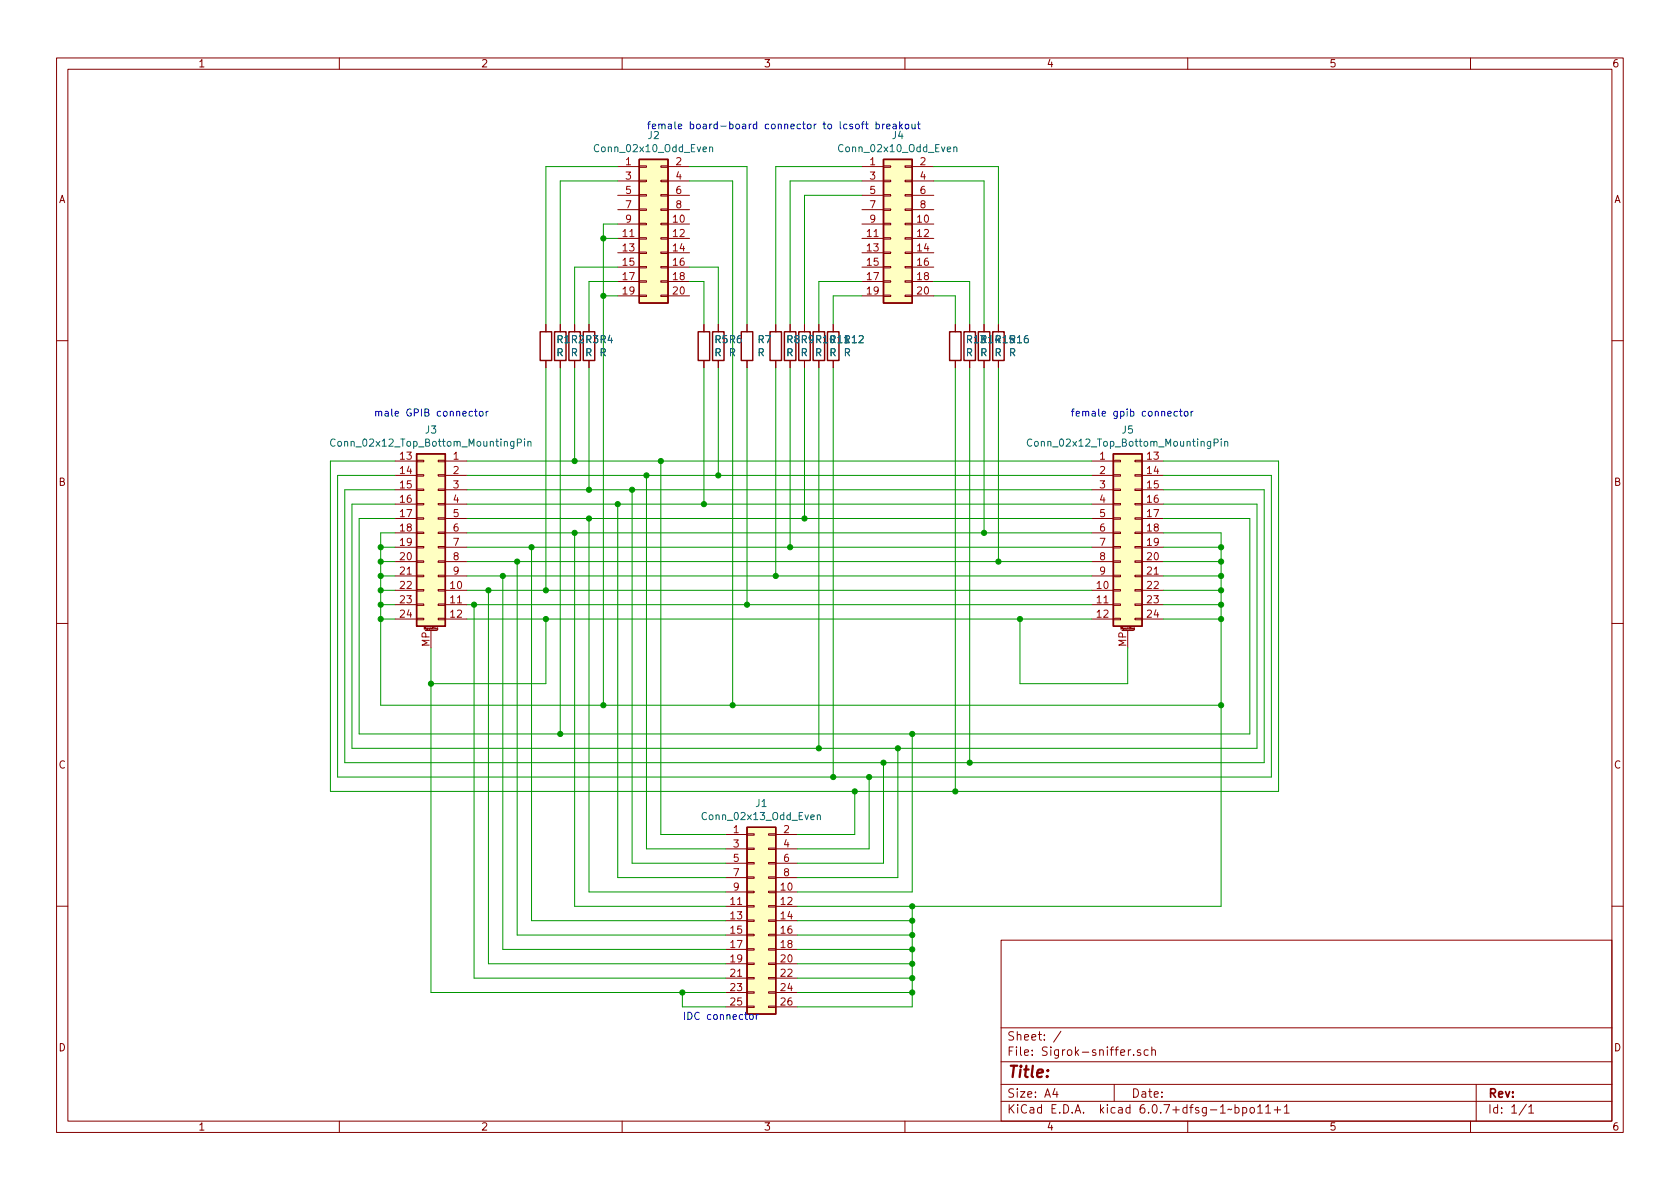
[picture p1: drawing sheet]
<svg xmlns="http://www.w3.org/2000/svg" width="297mm" height="210mm" viewBox="0 0 297 210" stroke-linecap="round" stroke-linejoin="round" font-family="sans-serif">
<g fill="none" stroke="#840000" stroke-width=".18">
<path d="M10 10.2h277v190.1h-277zM12 12.2h273v186.1h-273zM60 10.2v2M110 10.2v2M160 10.2v2M210 10.2v2M260 10.2v2M109.2 29.5h3.8M109.2 39.6h3.8M109.2 32h3.8M109.2 34.5h3.8M109.2 37.1h3.8"/>
<path d="M113 39.5h1.3v.2h-1.3zM113 37h1.3v.2h-1.3zM113 34.4h1.3v.3h-1.3zM113 31.9h1.3v.2h-1.3zM113 29.3h1.3v.3h-1.3zM116.8 39.5h1.3v.2h-1.3zM116.8 37h1.3v.2h-1.3zM116.8 34.4h1.3v.3h-1.3zM116.8 31.9h1.3v.2h-1.3zM116.8 29.3h1.3v.3h-1.3zM118.1 29.5h3.8M118.1 39.6h3.8"/>
<path d="M118.1 32h3.8M118.1 34.5h3.8M118.1 37.1h3.8M152.4 29.5h3.8M152.4 39.6h3.8M152.4 32h3.8M152.4 34.5h3.8M152.4 37.1h3.8M156.2 39.5h1.3v.2h-1.3zM156.2 37h1.3v.2h-1.3zM156.2 34.4h1.3v.3h-1.3zM156.2 31.9h1.3v.2h-1.3z"/>
<path d="M156.2 29.3h1.3v.3h-1.3zM160 39.5h1.3v.2h-1.3zM160 37h1.3v.2h-1.3zM160 34.4h1.3v.3h-1.3zM160 31.9h1.3v.2h-1.3zM160 29.3h1.3v.3h-1.3zM161.3 29.5h3.8M161.3 39.6h3.8M161.3 32h3.8M161.3 34.5h3.8M161.3 37.1h3.8M96.5 57.4v1.3"/>
<path d="M99.1 57.4v1.3M101.6 57.4v1.3M104.1 57.4v1.3M109.2 42.2h3.8M109.2 44.7h3.8M109.2 47.2h3.8M109.2 49.8h3.8M109.2 52.3h3.8M113 52.2h1.3v.2h-1.3zM113 49.7h1.3v.2h-1.3zM113 47.1h1.3v.3h-1.3zM113 44.6h1.3v.2h-1.3z"/>
<path d="M113 42h1.3v.3h-1.3zM116.8 52.2h1.3v.2h-1.3zM116.8 49.7h1.3v.2h-1.3zM116.8 47.1h1.3v.3h-1.3zM116.8 44.6h1.3v.2h-1.3zM116.8 42h1.3v.3h-1.3zM118.1 42.2h3.8M118.1 44.7h3.8M118.1 47.2h3.8M118.1 49.8h3.8M118.1 52.3h3.8M124.5 57.4v1.3"/>
<path d="M127 57.4v1.3M132.1 57.4v1.3M137.2 57.4v1.3M139.7 57.4v1.3M142.2 57.4v1.3M144.8 57.4v1.3M147.3 57.4v1.3M152.4 42.2h3.8M152.4 44.7h3.8M152.4 47.2h3.8M152.4 49.8h3.8M152.4 52.3h3.8"/>
<path d="M156.2 52.2h1.3v.2h-1.3zM156.2 49.7h1.3v.2h-1.3zM156.2 47.1h1.3v.3h-1.3zM156.2 44.6h1.3v.2h-1.3zM156.2 42h1.3v.3h-1.3zM160 52.2h1.3v.2h-1.3zM160 49.7h1.3v.2h-1.3zM160 47.1h1.3v.3h-1.3zM160 44.6h1.3v.2h-1.3zM160 42h1.3v.3h-1.3zM161.3 42.2h3.8M161.3 44.7h3.8"/>
<path d="M161.3 47.2h3.8M161.3 49.8h3.8M161.3 52.3h3.8M168.9 57.4v1.3M171.4 57.4v1.3M174 57.4v1.3M176.5 57.4v1.3M10 60.2h2M96.5 63.7v1.3M99.1 63.7v1.3M101.6 63.7v1.3M104.1 63.7v1.3"/>
<path d="M124.5 63.7v1.3M127 63.7v1.3M132.1 63.7v1.3M137.2 63.7v1.3M139.7 63.7v1.3M142.2 63.7v1.3M144.8 63.7v1.3M147.3 63.7v1.3M168.9 63.7v1.3M171.4 63.7v1.3M174 63.7v1.3M176.5 63.7v1.3"/>
<path d="M285 60.2h2M69.8 81.5h3.9M69.8 84.1h3.9M69.8 86.6h3.9M69.8 89.1h3.9M69.8 91.7h3.9M69.8 94.2h3.9M69.8 96.8h3.9M69.8 99.3h3.9M73.7 99.2h1.2v.2h-1.2zM73.7 96.6h1.2v.3h-1.2zM73.7 94.1h1.2v.3h-1.2z"/>
<path d="M73.7 91.6h1.2v.2h-1.2zM73.7 89h1.2v.3h-1.2zM73.7 86.5h1.2v.2h-1.2zM73.7 83.9h1.2v.3h-1.2zM73.7 81.4h1.2v.3h-1.2zM77.5 99.2h1.2v.2h-1.2zM77.5 96.6h1.2v.3h-1.2zM77.5 94.1h1.2v.3h-1.2zM77.5 91.6h1.2v.2h-1.2zM77.5 89h1.2v.3h-1.2zM77.5 86.5h1.2v.2h-1.2zM77.5 83.9h1.2v.3h-1.2z"/>
<path d="M77.5 81.4h1.2v.3h-1.2zM78.7 81.5h3.8M78.7 84.1h3.8M78.7 86.6h3.8M78.7 89.1h3.8M78.7 91.7h3.8M78.7 94.2h3.8M78.7 96.8h3.8M78.7 99.3h3.8M193 81.5h3.8M193 84.1h3.8M193 86.6h3.8"/>
<path d="M193 89.1h3.8M193 91.7h3.8M193 94.2h3.8M193 96.8h3.8M193 99.3h3.8M196.8 99.2h1.3v.2h-1.3zM196.8 96.6h1.3v.3h-1.3zM196.8 94.1h1.3v.3h-1.3zM196.8 91.6h1.3v.2h-1.3zM196.8 89h1.3v.3h-1.3zM196.8 86.5h1.3v.2h-1.3zM196.8 83.9h1.3v.3h-1.3z"/>
<path d="M196.8 81.4h1.3v.3h-1.3zM200.7 99.2h1.2v.2h-1.2zM200.7 96.6h1.2v.3h-1.2zM200.7 94.1h1.2v.3h-1.2zM200.7 91.6h1.2v.2h-1.2zM200.7 89h1.2v.3h-1.2zM200.7 86.5h1.2v.2h-1.2zM200.7 83.9h1.2v.3h-1.2zM200.7 81.4h1.2v.3h-1.2zM201.9 81.5h3.8M201.9 84.1h3.8M201.9 86.6h3.8"/>
<path d="M201.9 89.1h3.8M201.9 91.7h3.8M201.9 94.2h3.8M201.9 96.8h3.8M201.9 99.3h3.8M10 110.2h2M69.8 104.4h3.9M69.8 106.9h3.9M69.8 109.5h3.9M69.8 101.8h3.9M73.7 109.3h1.2v.3h-1.2zM73.7 106.8h1.2v.3h-1.2z"/>
<path d="M73.7 104.3h1.2v.2h-1.2zM73.7 101.7h1.2v.3h-1.2zM75.2 111.5h2M76.2 111.5v3M77.4 111.3h-.2v-.2l.2-.1v.3l-.2 .1M77.5 109.3h1.2v.3h-1.2zM77.5 106.8h1.2v.3h-1.2zM77.5 104.3h1.2v.2h-1.2zM77.5 101.7h1.2v.3h-1.2zM78.7 104.4h3.8M78.7 106.9h3.8M78.7 109.5h3.8"/>
<path d="M78.7 101.8h3.8M193 104.4h3.8M193 106.9h3.8M193 109.5h3.8M193 101.8h3.8M196.8 109.3h1.3v.3h-1.3zM196.8 106.8h1.3v.3h-1.3zM196.8 104.3h1.3v.2h-1.3zM196.8 101.7h1.3v.3h-1.3zM198.4 111.5h2M199.4 111.5v3M200.6 111.3h-.2v-.2l.2-.1v.3l-.2 .1"/>
<path d="M200.7 109.3h1.2v.3h-1.2zM200.7 106.8h1.2v.3h-1.2zM200.7 104.3h1.2v.2h-1.2zM200.7 101.7h1.2v.3h-1.2zM201.9 104.4h3.8M201.9 106.9h3.8M201.9 109.5h3.8M201.9 101.8h3.8M285 110.2h2M128.3 147.6h3.8M128.3 157.7h3.8M128.3 150.1h3.8"/>
<path d="M128.3 152.6h3.8M128.3 155.2h3.8M132.1 157.6h1.2v.3h-1.2zM132.1 155.1h1.2v.2h-1.2zM132.1 152.5h1.2v.3h-1.2zM132.1 150h1.2v.2h-1.2zM132.1 147.4h1.2v.3h-1.2zM135.9 157.6h1.3v.3h-1.3zM135.9 155.1h1.3v.2h-1.3zM135.9 152.5h1.3v.3h-1.3zM135.9 150h1.3v.2h-1.3zM135.9 147.4h1.3v.3h-1.3z"/>
<path d="M137.2 147.6h3.8M137.2 157.7h3.8M137.2 150.1h3.8M137.2 152.6h3.8M137.2 155.2h3.8M10 160.2h2M128.3 160.3h3.8M128.3 162.8h3.8M128.3 165.3h3.8M128.3 167.9h3.8M128.3 170.4h3.8M128.3 173h3.8"/>
<path d="M128.3 175.5h3.8M128.3 178h3.8M132.1 177.9h1.2v.3h-1.2zM132.1 175.4h1.2v.2h-1.2zM132.1 172.8h1.2v.3h-1.2zM132.1 170.3h1.2v.3h-1.2zM132.1 167.8h1.2v.2h-1.2zM132.1 165.2h1.2v.3h-1.2zM132.1 162.7h1.2v.2h-1.2zM132.1 160.1h1.2v.3h-1.2zM135.9 177.9h1.3v.3h-1.3zM135.9 175.4h1.3v.2h-1.3z"/>
<path d="M135.9 172.8h1.3v.3h-1.3zM135.9 170.3h1.3v.3h-1.3zM135.9 167.8h1.3v.2h-1.3zM135.9 165.2h1.3v.3h-1.3zM135.9 162.7h1.3v.2h-1.3zM135.9 160.1h1.3v.3h-1.3zM137.2 160.3h3.8M137.2 162.8h3.8M137.2 165.3h3.8M137.2 167.9h3.8M137.2 170.4h3.8M137.2 173h3.8"/>
<path d="M137.2 175.5h3.8M137.2 178h3.8M177 166.3h108v32h-108zM285 160.2h2M60 198.3v2M110 198.3v2M160 198.3v2M177 194.8h108M177 191.8h108M177 187.8h108M177 181.8h108M186.5 192.5l-.4 1h1"/>
<path d="M186.9 193v1M187.6 182.4l-1.3 1.9M197 191.8v3M199.5 185.6v1M199.9 185.6l-.3 .1-.1 .2M200.4 186.5v.1M201.6 185.7l-.3-.1-.2 .2v.3l.5 .1v.4h-.5M203 185.7l-.4-.1-.3 .3v.4l.1 .3h.6M203.6 185.8l.3-.2 .3 .1 .1 .9M203.6 185.1v1.5M210 198.3v2M218.4 195.9l.4-.1 .3 .3v.4l-.2 .3h-.5"/>
<path d="M218.4 195.3v1.5M219.7 195.9l.4-.1 .3 .3v.4l-.1 .3h-.6M219.7 195.8v1.5M221.1 196l.2-.2 .4 .2 .1 .5-.2 .3h-.3l-.2-.1zM222.4 195.8l.4-.5v1.5M222.4 196.8h.8M223.8 195.8l.4-.5v1.5M223.8 196.8h.8M225.3 196.3h1.1M225.9 195.7v1.1M227.1 195.8l.4-.5v1.5M227.1 196.8h.8"/>
<path d="M260 198.3v2M261 191.8v6.5M269.9 195.3l-1.3 1.9M270.3 195.8l.4-.5v1.5M270.3 196.8h.9"/>
</g>
<g fill="none" stroke="#840000" stroke-width=".25">
<path d="M113 28.2h5.1v25.4h-5.1zM156.2 28.2h5.1v25.4h-5.1zM95.5 58.7h2v5h-2zM98 58.7h2.1v5h-2.1zM100.6 58.7h2v5h-2zM103.1 58.7h2.1v5h-2.1zM123.4 58.7h2.1v5h-2.1zM126 58.7h2v5h-2zM131.1 58.7h2v5h-2zM136.1 58.7h2.1v5h-2.1zM138.7 58.7h2v5h-2zM141.2 58.7h2.1v5h-2.1z"/>
<path d="M143.8 58.7h2v5h-2zM146.3 58.7h2v5h-2zM167.9 58.7h2v5h-2zM170.4 58.7h2.1v5h-2.1zM173 58.7h2v5h-2zM175.5 58.7h2v5h-2zM73.7 80.3h5v30.4h-5zM196.8 80.3h5.1v30.4h-5.1zM132.1 146.3h5.1v33h-5.1z"/>
</g>
<g fill="#ffffc2" stroke="#ffffc2" stroke-width=".18">
<path d="M196.8 80.3h5.1v30.4h-5.1z"/>
<path d="M113 28.2h5.1v25.4h-5.1z"/>
<path d="M73.7 80.3h5v30.4h-5z"/>
<path d="M132.1 146.3h5.1v33h-5.1z"/>
<path d="M156.2 28.2h5.1v25.4h-5.1z"/>
</g>
<g fill="none" stroke="#006464" stroke-width=".18">
<path d="M125.5 26.1l.1-.1h.3l.1 .8M125.5 26v.8M168.6 26.1l.2-.1h.3l.1 .8M168.6 26v.8M59.2 77.8a.6 .6 0 0 0-.8 .4 .6 .6 0 0 0 .6 .7l.2-.1M91.5 78.3l.6-.1 .1-.1-.1-.3-.6-.2v1.3M92.7 77.6v.2M92.7 78.1v.8M93.3 78.2l.2-.1h.3l.1 .8M93.3 78.1v.8M182.4 77.8a.6 .6 0 0 0-.8 .4 .6 .6 0 0 0 .6 .7l.2-.1M214.7 78.3l.6-.1 .1-.1-.1-.3-.6-.2v1.3"/>
<path d="M215.9 77.6v.2M215.9 78.1v.8M216.5 78.2l.2-.1h.3l.1 .8M216.5 78.1v.8M144.5 144.2l.2-.1 .3 .1 .1 .7M144.5 144.1v.8"/>
</g>
<g fill="none" stroke="#0000c2" stroke-width=".18">
<path d="M152.3 21.9h.5M152.8 21.5l-.3 .2v1.1M153 21.9h.5M153.2 21.5v1.1l.3 .2M154.9 22l.4-.1 .2 .3-.1 .5h-.5M154.9 21.5v1.3M156 21.9v.9M156.4 21.9l-.4 .3M156.8 22.4l.6-.2-.1-.2-.3-.1-.2 .2v.6h.5M157.9 22h.5l.1 .8M158.5 22.2l-.5 .1-.1 .2 .1 .3 .5-.1M159.1 21.5v1.3"/>
<path d="M159.2 22.3l.4 .5M159.6 21.9l-.5 .5M160.2 22l.3-.1 .2 .3v.3l-.2 .3-.3-.1-.2-.2zM161.2 21.9l.1 .8 .3 .1 .2-.1M161.8 21.9v.9M162.2 21.9h.5M162.4 21.5v1.1l.3 .2M83.5 72.8l-.3-.1-.3 .3 .1 .5h.5M83.9 72.7h.5M84.1 72.3v1.1l.3 .2M84.9 72.8l.3-.1 .2 .3v.3l-.2 .3-.3-.1-.2-.2zM86 72.7v.9"/>
<path d="M86.3 72.7l-.3 .3M208.2 72.8l-.4-.1-.2 .3 .1 .5h.5M208.5 72.7h.5M208.7 72.3v1.1l.3 .2M209.5 72.8l.3-.1 .2 .3v.3l-.2 .3-.3-.1-.1-.2zM210.6 72.7v.9M211 72.7l-.4 .3M132.6 179.5l.3-.1 .3 .3v.3l-.3 .3-.3-.1-.1-.2zM133.7 179.4v.9M134.1 179.4l-.4 .3"/>
</g>
<g fill="none" stroke="#009600" stroke-width=".18">
<path d="M109.2 32h-10.1v25.4M109.2 29.5h-12.7v27.9M109.2 39.6h-2.5v85.1M121.9 32h7.6v92.7M121.9 29.5h10.2v27.9M152.4 32h-12.7v25.4M152.4 29.5h-15.2v27.9M152.4 34.5h-10.2v22.9M165.1 32h8.9v25.4M165.1 29.5h11.4v27.9M106.7 52.3h2.5M106.7 42.2h2.5"/>
<path d="M109.2 49.8h-5.1v7.6M109.2 47.2h-7.6v10.2M121.9 49.8h2.6v7.6M121.9 47.2h5.1v10.2M152.4 49.8h-7.6v7.6M152.4 52.3h-5.1v5.1M165.1 49.8h6.3v7.6M165.1 52.3h3.8v5.1M96.5 65v39.4M99.1 65v64.8M101.6 65v16.5M104.1 65v21.6"/>
<path d="M124.5 65v24.1M127 65v19.1M132.1 65v41.9M137.2 65v36.8M139.7 65v31.8M142.2 65v26.7M144.8 65v67.3M147.3 65v72.4M168.9 65v74.9M171.4 65v69.9M174 65v29.2M176.5 65v34.3"/>
<path d="M67.3 99.3h2.5M67.3 96.8h2.5M69.8 91.7h-6.3v38.1h157.5v-38.1h-15.3M69.8 89.1h-7.6v43.2h160v-43.2h-16.5M69.8 86.6h-8.8v48.3h162.5v-48.3h-17.8M69.8 84.1h-10.1v53.3h165.1v-53.3h-19.1M69.8 81.5h-11.4v58.4h167.7v-58.4h-20.4M69.8 94.2h-2.5v30.5h148.6M82.5 91.7h110.5M82.5 89.1h110.5M82.5 86.6h110.5M82.5 84.1h110.5"/>
<path d="M82.5 81.5h110.5M82.5 99.3h110.5M82.5 94.2h110.5M82.5 96.8h110.5M91.4 99.3v66h36.9M94 96.8v66h34.3M101.6 94.2v66.1h26.7M104.1 91.7v66h24.2M109.2 89.1v66.1h19.1M111.8 86.6v66h16.5M114.3 84.1v66h14M116.8 81.5v66.1h11.5"/>
<path d="M205.7 94.2h10.2v66.1h-74.9M205.7 99.3h10.2M205.7 96.8h10.2M67.3 104.4h2.5M67.3 106.9h2.5M67.3 101.8h2.5M67.3 109.5h2.5M76.2 114.5v61h52.1M82.5 104.4h110.5M82.5 106.9h110.5M82.5 101.8h110.5M82.5 109.5h110.5"/>
<path d="M83.8 106.9v66.1h44.5M86.4 104.4v66h41.9M88.9 101.8v66.1h39.4M96.5 109.5v11.4h-20.3M180.3 109.5v11.4h19.1v-6.4M205.7 104.4h10.2M205.7 106.9h10.2M205.7 101.8h10.2M205.7 109.5h10.2M151.1 139.9v7.7h-10.1M153.7 137.4v12.7h-12.7M156.2 134.9v17.7h-15.2"/>
<path d="M158.7 132.3v22.9h-17.7M161.3 129.8v27.9h-20.3M120.6 175.5v2.5h7.7M141 162.8h20.3M141 165.3h20.3M141 167.9h20.3M141 173h20.3M141 175.5h20.3M141 170.4h20.3M161.3 160.3v17.7h-20.3"/>
</g>
<g fill="#009600" stroke="#009600" stroke-width=".18">
<circle cx="67.3" cy="96.8" r=".46"/>
<circle cx="88.9" cy="101.8" r=".46"/>
<circle cx="86.4" cy="104.4" r=".46"/>
<circle cx="96.5" cy="104.4" r=".46"/>
<circle cx="104.1" cy="86.6" r=".46"/>
<circle cx="101.6" cy="81.5" r=".46"/>
<circle cx="94" cy="96.8" r=".46"/>
<circle cx="91.4" cy="99.3" r=".46"/>
<circle cx="67.3" cy="99.3" r=".46"/>
<circle cx="96.5" cy="109.5" r=".46"/>
<circle cx="83.8" cy="106.9" r=".46"/>
<circle cx="67.3" cy="101.8" r=".46"/>
<circle cx="67.3" cy="104.4" r=".46"/>
<circle cx="67.3" cy="106.9" r=".46"/>
<circle cx="67.3" cy="109.5" r=".46"/>
<circle cx="129.5" cy="124.7" r=".46"/>
<circle cx="132.1" cy="106.9" r=".46"/>
<circle cx="106.7" cy="124.7" r=".46"/>
<circle cx="99.1" cy="129.8" r=".46"/>
<circle cx="76.2" cy="120.9" r=".46"/>
<circle cx="142.2" cy="91.7" r=".46"/>
<circle cx="106.7" cy="42.2" r=".46"/>
<circle cx="151.1" cy="139.9" r=".46"/>
<circle cx="161.3" cy="162.8" r=".46"/>
<circle cx="161.3" cy="165.3" r=".46"/>
<circle cx="161.3" cy="167.9" r=".46"/>
<circle cx="161.3" cy="170.4" r=".46"/>
<circle cx="161.3" cy="173" r=".46"/>
<circle cx="161.3" cy="175.5" r=".46"/>
<circle cx="120.6" cy="175.5" r=".46"/>
<circle cx="106.7" cy="52.3" r=".46"/>
<circle cx="116.8" cy="81.5" r=".46"/>
<circle cx="114.3" cy="84.1" r=".46"/>
<circle cx="124.5" cy="89.1" r=".46"/>
<circle cx="127" cy="84.1" r=".46"/>
<circle cx="111.8" cy="86.6" r=".46"/>
<circle cx="109.2" cy="89.1" r=".46"/>
<circle cx="104.1" cy="91.7" r=".46"/>
<circle cx="153.7" cy="137.4" r=".46"/>
<circle cx="215.9" cy="99.3" r=".46"/>
<circle cx="215.9" cy="101.8" r=".46"/>
<circle cx="215.9" cy="104.4" r=".46"/>
<circle cx="215.9" cy="106.9" r=".46"/>
<circle cx="215.9" cy="109.5" r=".46"/>
<circle cx="215.9" cy="124.7" r=".46"/>
<circle cx="137.2" cy="101.8" r=".46"/>
<circle cx="139.7" cy="96.8" r=".46"/>
<circle cx="144.8" cy="132.3" r=".46"/>
<circle cx="147.3" cy="137.4" r=".46"/>
<circle cx="215.9" cy="96.8" r=".46"/>
<circle cx="180.3" cy="109.5" r=".46"/>
<circle cx="176.5" cy="99.3" r=".46"/>
<circle cx="174" cy="94.2" r=".46"/>
<circle cx="101.6" cy="94.2" r=".46"/>
<circle cx="168.9" cy="139.9" r=".46"/>
<circle cx="156.2" cy="134.9" r=".46"/>
<circle cx="158.7" cy="132.3" r=".46"/>
<circle cx="161.3" cy="129.8" r=".46"/>
<circle cx="171.4" cy="134.9" r=".46"/>
<circle cx="161.3" cy="160.3" r=".46"/>
</g>
<text font-size="2.8" fill="#840000" x="178" y="190.6">Title:</text>
<g font-size="2.1" fill="#840000">
<text x="178" y="184">Sheet: /</text>
<text x="178" y="186.7">File: Sigrok-sniffer.sch</text>
<text x="178" y="196.9">KiCad E.D.A. kicad 6.0.7+dfsg-1~bpo11+1</text>
<text x="178" y="194.1">Size: A4</text>
<text x="200" y="194.1">Date:</text>
<text x="263" y="194.1">Rev:</text>
<text x="263" y="196.9">Id: 1/1</text>
</g>
<g font-size="1.8" fill="#840000">
<text x="35" y="11.9">1</text>
<text x="85" y="11.9">2</text>
<text x="135" y="11.9">3</text>
<text x="185" y="11.9">4</text>
<text x="235" y="11.9">5</text>
<text x="285" y="11.9">6</text>
<text x="10.3" y="35.9">A</text>
<text x="285.3" y="35.9">A</text>
<text x="10.3" y="85.9">B</text>
<text x="285.3" y="85.9">B</text>
<text x="10.3" y="135.9">C</text>
<text x="285.3" y="135.9">C</text>
<text x="10.3" y="185.9">D</text>
<text x="285.3" y="185.9">D</text>
<text x="35" y="199.9">1</text>
<text x="85" y="199.9">2</text>
<text x="135" y="199.9">3</text>
<text x="185" y="199.9">4</text>
<text x="235" y="199.9">5</text>
<text x="285" y="199.9">6</text>
</g>
<g font-size="1.8" fill="#0000c2">
<text x="114.3" y="22.8">female board-board connector to lcsoft breakout</text>
<text x="66" y="73.6">male GPIB connector</text>
<text x="189.2" y="73.6">female gpib connector</text>
<text x="120.6" y="180.3">IDC connector</text>
</g>
<g font-size="1.8" fill="#006464">
<text x="105.5" y="26.9">Conn_02x10_Odd_Even</text>
<text x="114.6" y="24.6">J2</text>
<text x="148.7" y="26.9">Conn_02x10_Odd_Even</text>
<text x="157.8" y="24.6">J4</text>
<text x="98.4" y="63">R</text>
<text x="98.5" y="60.7">R1</text>
<text x="100.9" y="63">R</text>
<text x="101" y="60.7">R2</text>
<text x="103.5" y="63">R</text>
<text x="103.6" y="60.7">R3R4</text>
<text x="106" y="63">R</text>
<text x="126.3" y="63">R</text>
<text x="126.4" y="60.7">R5R6</text>
<text x="128.9" y="63">R</text>
<text x="133.9" y="63">R</text>
<text x="134" y="60.7">R7</text>
<text x="139" y="63">R</text>
<text x="139.1" y="60.7">R8</text>
<text x="141.6" y="63">R</text>
<text x="141.7" y="60.7">R9</text>
<text x="144.1" y="63">R</text>
<text x="144.3" y="60.7">R10R11R12</text>
<text x="146.6" y="63">R</text>
<text x="149.2" y="63">R</text>
<text x="170.8" y="63">R</text>
<text x="171" y="60.7">R13R14R15R16</text>
<text x="173.3" y="63">R</text>
<text x="175.8" y="63">R</text>
<text x="178.4" y="63">R</text>
<text x="75.2" y="76.7">J3</text>
<text x="198.4" y="76.7">J5</text>
<text x="59.4" y="79">Conn_02x12_Top_Bottom_MountingPin</text>
<text x="182.6" y="79">Conn_02x12_Top_Bottom_MountingPin</text>
<text x="133.6" y="142.7">J1</text>
<text x="124.5" y="145">Conn_02x13_Odd_Even</text>
</g>
<g font-size="1.8" fill="#a90000">
<text x="110.6" y="29.2">1</text>
<text x="119.5" y="29.2">2</text>
<text x="153.8" y="29.2">1</text>
<text x="162.7" y="29.2">2</text>
<text x="110.6" y="31.7">3</text>
<text x="110.6" y="34.3">5</text>
<text x="119.5" y="31.7">4</text>
<text x="119.5" y="34.3">6</text>
<text x="153.8" y="31.7">3</text>
<text x="153.8" y="34.3">5</text>
<text x="162.7" y="31.7">4</text>
<text x="162.7" y="34.3">6</text>
<text x="110.1" y="41.9">11</text>
<text x="110.6" y="36.8">7</text>
<text x="110.6" y="39.4">9</text>
<text x="119" y="39.4">10</text>
<text x="119" y="41.9">12</text>
<text x="119.5" y="36.8">8</text>
<text x="153.3" y="41.9">11</text>
<text x="153.8" y="36.8">7</text>
<text x="153.8" y="39.4">9</text>
<text x="162.2" y="39.4">10</text>
<text x="162.2" y="41.9">12</text>
<text x="162.7" y="36.8">8</text>
<text x="110.1" y="44.4">13</text>
<text x="110.1" y="47">15</text>
<text x="119" y="44.4">14</text>
<text x="119" y="47">16</text>
<text x="153.3" y="44.4">13</text>
<text x="153.3" y="47">15</text>
<text x="162.2" y="44.4">14</text>
<text x="162.2" y="47">16</text>
<text x="110.1" y="49.5">17</text>
<text x="110.1" y="52.1">19</text>
<text x="119" y="49.5">18</text>
<text x="119" y="52.1">20</text>
<text x="153.3" y="49.5">17</text>
<text x="153.3" y="52.1">19</text>
<text x="162.2" y="49.5">18</text>
<text x="162.2" y="52.1">20</text>
<text x="70.8" y="81.3">13</text>
<text x="70.8" y="83.8">14</text>
<text x="80.2" y="81.3">1</text>
<text x="80.2" y="83.8">2</text>
<text x="194.5" y="81.3">1</text>
<text x="194.5" y="83.8">2</text>
<text x="202.9" y="81.3">13</text>
<text x="202.9" y="83.8">14</text>
<text x="70.8" y="86.4">15</text>
<text x="70.8" y="88.9">16</text>
<text x="80.2" y="86.4">3</text>
<text x="80.2" y="88.9">4</text>
<text x="194.5" y="86.4">3</text>
<text x="194.5" y="88.9">4</text>
<text x="202.9" y="86.4">15</text>
<text x="202.9" y="88.9">16</text>
<text x="70.8" y="91.4">17</text>
<text x="70.8" y="94">18</text>
<text x="80.2" y="91.4">5</text>
<text x="80.2" y="94">6</text>
<text x="194.5" y="91.4">5</text>
<text x="194.5" y="94">6</text>
<text x="202.9" y="91.4">17</text>
<text x="202.9" y="94">18</text>
<text x="70.8" y="96.5">19</text>
<text x="70.8" y="99.1">20</text>
<text x="70.8" y="101.6">21</text>
<text x="80.2" y="96.5">7</text>
<text x="80.2" y="99.1">8</text>
<text x="80.2" y="101.6">9</text>
<text x="194.5" y="96.5">7</text>
<text x="194.5" y="99.1">8</text>
<text x="194.5" y="101.6">9</text>
<text x="202.9" y="96.5">19</text>
<text x="202.9" y="99.1">20</text>
<text x="202.9" y="101.6">21</text>
<text x="70.8" y="104.1">22</text>
<text x="70.8" y="106.7">23</text>
<text x="79.7" y="104.1">10</text>
<text x="79.7" y="106.7">11</text>
<text x="194" y="104.1">10</text>
<text x="194" y="106.7">11</text>
<text x="202.9" y="104.1">22</text>
<text x="202.9" y="106.7">23</text>
<text x="70.8" y="109.2">24</text>
<text x="79.7" y="109.2">12</text>
<text x="194" y="109.2">12</text>
<text x="202.9" y="109.2">24</text>
<text x="75.9" y="114.4" transform="rotate(-90 75.9 114.4)">MP</text>
<text x="199.1" y="114.4" transform="rotate(-90 199.1 114.4)">MP</text>
<text x="129.7" y="147.3">1</text>
<text x="129.7" y="149.9">3</text>
<text x="138.6" y="147.3">2</text>
<text x="138.6" y="149.9">4</text>
<text x="129.7" y="152.4">5</text>
<text x="129.7" y="154.9">7</text>
<text x="138.6" y="152.4">6</text>
<text x="138.6" y="154.9">8</text>
<text x="129.2" y="160">11</text>
<text x="129.7" y="157.5">9</text>
<text x="138.1" y="157.5">10</text>
<text x="138.1" y="160">12</text>
<text x="129.2" y="162.6">13</text>
<text x="129.2" y="165.1">15</text>
<text x="129.2" y="167.6">17</text>
<text x="138.1" y="162.6">14</text>
<text x="138.1" y="165.1">16</text>
<text x="138.1" y="167.6">18</text>
<text x="129.2" y="170.2">19</text>
<text x="129.2" y="172.7">21</text>
<text x="138.1" y="170.2">20</text>
<text x="138.1" y="172.7">22</text>
<text x="129.2" y="175.3">23</text>
<text x="129.2" y="177.8">25</text>
<text x="138.1" y="175.3">24</text>
<text x="138.1" y="177.8">26</text>
</g>
<g font-size=".5" fill="#840000">
<text x="75" y="111.3">Mounting</text>
<text x="198.2" y="111.3">Mounting</text>
</g>
</svg>
